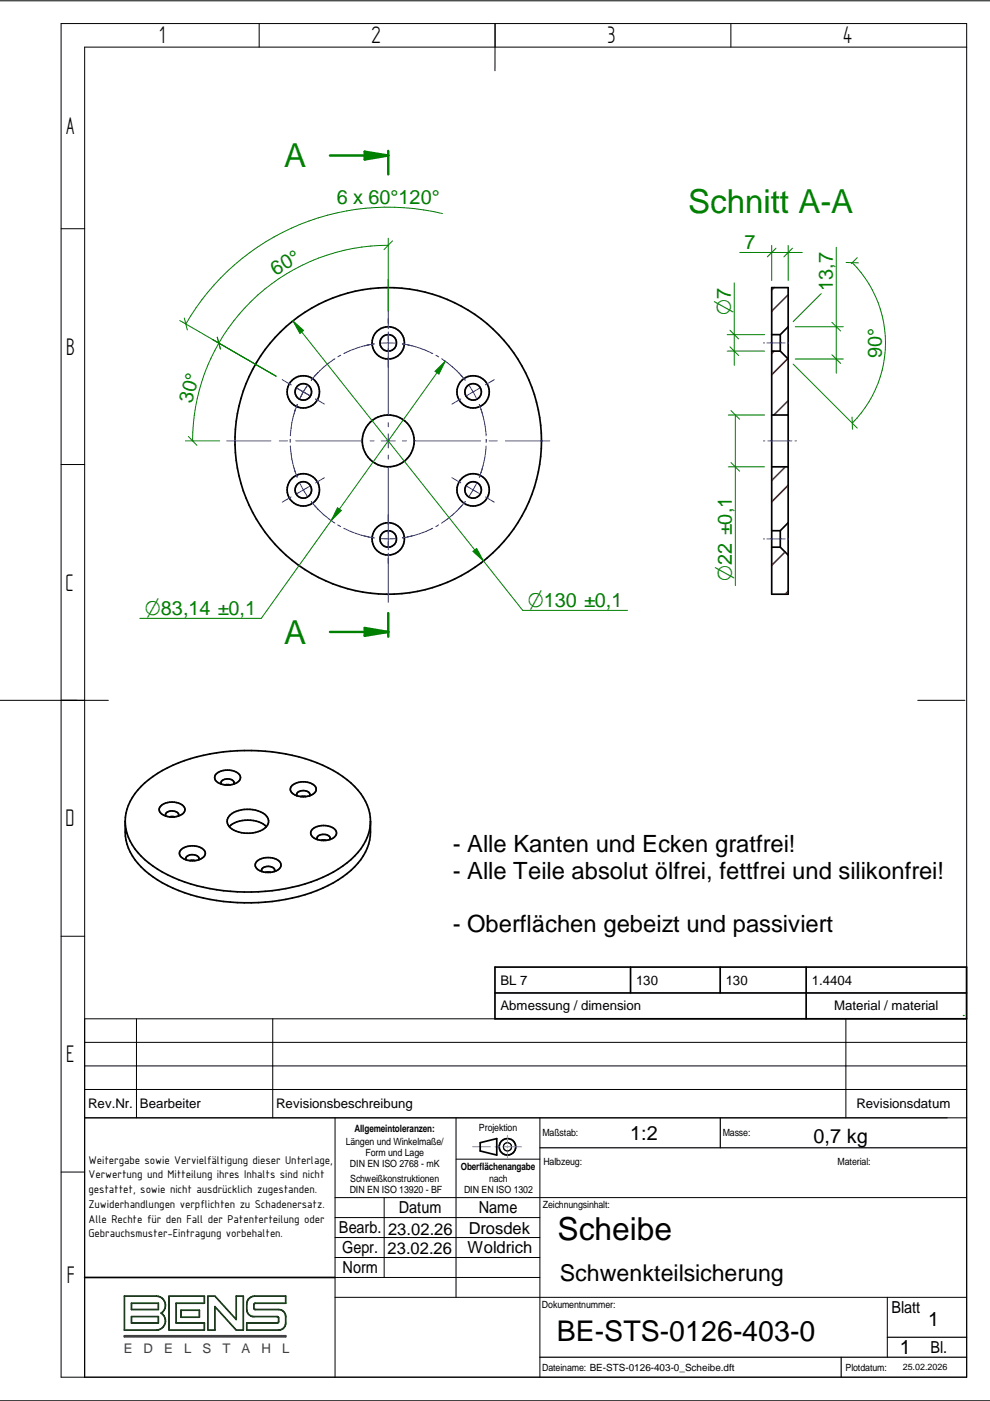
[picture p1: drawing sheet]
<svg xmlns="http://www.w3.org/2000/svg" width="210mm" height="297mm" viewBox="0 0 210 297" stroke-linecap="round" stroke-linejoin="round" font-family="sans-serif">
<g fill="none" stroke="#000" stroke-width=".21">
<path d="M0 .2h209.9M13 5h192v287h-192zM54.9 5v5M105 5l-.1 10M155 5v5M205 10h-187.1v282M13 48.5h4.9M13 98.5h4.9M0 148.5h23M194.6 148.5h10M13 198.5h4.9M17.9 216h187.1"/>
<path d="M28.9 216v21M57.8 216v21M179.3 216v21M17.9 226h187.1M17.9 237h187.1M17.9 231h187.1M17.9 221h187.1M71 237v55M96.7 237v38.1M114.5 237v55M13 248.5h4.9M71 258.1h43.5"/>
<path d="M71 253.9h134M81.4 253.9v16.9M96.7 245.8h17.8M71 275.1h134M71 262.4h43.5M71 266.6h43.5M71 270.8h43.5M188.1 275.1v12.7M0 297h209.9"/>
</g>
<g fill="none" stroke="#000" stroke-width=".25">
<path d="M152.7 237v6.4M114.5 243.4h90.5M114.5 287.8h90.5M178.4 287.8v4.2M188.1 283.5h16.9"/>
<circle cx="107.6" cy="243.2" r=".87"/>
</g>
<g fill="none" stroke="#000" stroke-width=".36">
<path d="M101.8 242.3l3.5-.9v3.5l-3.5-.9zM17.9 270.8h53.1"/>
<circle cx="82.3" cy="72.7" r="1.75"/>
<circle cx="82.3" cy="72.7" r="3.4"/>
<circle cx="64.3" cy="83.1" r="3.4"/>
<circle cx="64.3" cy="83.1" r="1.75"/>
<circle cx="82.3" cy="93.5" r="32.5"/>
<circle cx="82.3" cy="93.5" r="5.5"/>
<circle cx="100.3" cy="83.1" r="3.4"/>
<circle cx="100.3" cy="83.1" r="1.75"/>
<circle cx="64.3" cy="103.9" r="3.4"/>
<circle cx="64.3" cy="103.9" r="1.75"/>
<circle cx="82.3" cy="114.3" r="3.4"/>
<circle cx="82.3" cy="114.3" r="1.75"/>
<circle cx="100.3" cy="103.9" r="3.4"/>
<circle cx="100.3" cy="103.9" r="1.75"/>
<circle cx="107.6" cy="243.2" r="1.75"/>
</g>
<path d="M100.2 243.1h3.8M104.9 243.1h1M106.8 243.1h3.8M107.6 240.7v1.8M107.6 242.9v.5M107.6 243.8v1.8" fill="none" stroke="#229aff" stroke-width=".21"/>
<path d="M26.4 274.8h6.7a1.95 1.95 0 0 1 1.9 1.4 1.95 1.95 0 0 1-.8 2.2 1.95 1.95 0 0 1 .8 2.2 1.95 1.95 0 0 1-1.9 1.4h-6.7zM27.9 276.3h5.7v1.3h-5.7zM27.9 279.1h5.7v1.4h-5.7zM35.8 274.8h7.5v1.5h-6v4.2h6v1.5h-7.5zM38.4 277.8h3.9v1.5h-3.9zM44.1 274.8h1.5l4.5 5v-5h1.5v7.2h-1.5l-4.5-5v5h-1.5zM52.7 275.4l.6-.4 .7-.2h6.6v1.5h-6.5l-.3 .3v.7l.2 .3h5.1l.6 .2 .6 .4a2.99 2.99 0 0 1 .3 2.3l-.3 .9-.9 .6h-7.1v-1.5h6.5l.3-.3v-.8l-.3-.3h-5.3l-.8-.5a3.4 3.4 0 0 1-.2-2.9z" fill="none" stroke="#004000" stroke-width=".36"/>
<path d="M26.4 283.2h34.2v.2h-34.2z" fill="none" stroke="#3f3f3f" stroke-width=".36"/>
<path d="M204.2 215.3h.1M204.2 216h.1" fill="none" stroke="#008000" stroke-width=".25"/>
<path d="M70 33h12.3v4M82.3 130v4" fill="none" stroke="#008000" stroke-width=".51"/>
<path d="M77.3 32.2l5 .8-5 .8z" fill="#008000"/>
<path d="M77.3 32.2l5 .8-5 .8zM70 134h12.3" fill="none" stroke="#008000" stroke-width=".51"/>
<path d="M77.3 133.1l5 .9-5 .8z" fill="#008000"/>
<path d="M82.3 32v1M77.3 133.1l5 .9-5 .8zM82.3 134v1" fill="none" stroke="#008000" stroke-width=".51"/>
<path d="M164.1 61l-.5 .5M164.1 74.4l-.5 .6M167 76l-3.4 3.5M167.1 62.5l-3.5 3.5M166.5 99l-2.9 2.9M167.1 84.9l-3 3.1M166.5 117l-2.9 2.9M167.1 102.9l-3.5 3.5M167.1 125.3l-.6 .7" fill="none" stroke="#f00" stroke-width=".36"/>
<g fill="none" stroke="#000" stroke-width=".36">
<path d="M163.6 61h3.5v65h-3.5zM163.6 71h1.8M163.6 74.4h1.8M165.4 74.4l1.7 1.7M165.4 71v3.4M167.1 69.3l-1.7 1.7M163.6 88h3.5M163.6 99h3.5M163.6 112.5h1.8M163.6 116h1.8M165.4 116l1.7 1.7M165.4 112.5v3.5"/>
<path d="M167.1 110.8l-1.7 1.7M26.5 174.1a11.7 11.7 0 0 0 5 11.1 33 33 0 0 0 18.8 6.2 38 38 0 0 0 21.4-4.8 13.8 13.8 0 0 0 6.7-8.5l.1-4M26.5 174.1a12 12 0 0 1 5.9-9.5 35.8 35.8 0 0 1 20.9-5.5 35.3 35.3 0 0 1 19.4 5.5 12 12 0 0 1 5.8 9.5M26.5 174.1a12 12 0 0 0 5.9 9.5 35.8 35.8 0 0 0 20.9 5.5 35.3 35.3 0 0 0 19.4-5.5 12 12 0 0 0 5.8-9.5M34.1 170.9a3.7 3.7 0 0 1 5 .2 1.37 1.37 0 0 1-1.3 1.9 3.8 3.8 0 0 1-3.9-.8 .99 .99 0 0 1 .2-1.3zM35.2 173a.74 .74 0 0 1 .7-1 1.55 1.55 0 0 1 2 .7l-.1 .3M35.9 173.2h1.2M45.9 164.1a3.8 3.8 0 0 1 4.9 .2 1.37 1.37 0 0 1-1.2 1.9 3.7 3.7 0 0 1-3.9-.8l-.1-.8zM46.9 166.2a.72 .72 0 0 1 .7-1 1.37 1.37 0 0 1 2 .9v.1M47.7 166.4h1.1M48.8 172.8a6.4 6.4 0 0 1 7.6 .1 1.8 1.8 0 0 1-.7 3 6.7 6.7 0 0 1-6.9-.4 1.7 1.7 0 0 1 0-2.7zM56.5 175.3a6.2 6.2 0 0 0-7.9 0"/>
<path d="M61.9 166.5a3.8 3.8 0 0 1 5 .3 1.39 1.39 0 0 1-1.2 1.9 3.5 3.5 0 0 1-4.1-1.1 1.05 1.05 0 0 1 .3-1.1zM63 168.7a.74 .74 0 0 1 .7-1 1.5 1.5 0 0 1 2 .7l-.1 .3M63.7 168.9h1.2M66.2 175.8a3.8 3.8 0 0 1 5 .3 1.39 1.39 0 0 1-1.2 1.9 3.7 3.7 0 0 1-4-.9 .98 .98 0 0 1 .2-1.3zM67.3 178a.84 .84 0 0 1 .2-.9 .84 .84 0 0 1 .8-.2 1.21 1.21 0 0 1 1.7 1l-.1 .1M68 178.2h1.2M38.4 180.1a3.8 3.8 0 0 1 5 .3 1.37 1.37 0 0 1-1.2 1.9 3.5 3.5 0 0 1-4.1-1.1 1 1 0 0 1 .3-1.1zM39.5 182.3a.74 .74 0 0 1 .7-1 1.55 1.55 0 0 1 2 .7l-.1 .3M40.2 182.5h1.2M54.5 182.6a3.8 3.8 0 0 1 4.9 .3 1.37 1.37 0 0 1-1.2 1.9 3.5 3.5 0 0 1-4.1-1.1 1.05 1.05 0 0 1 .4-1.1zM55.5 184.8a.72 .72 0 0 1 .8-1 1.52 1.52 0 0 1 2 .7l-.2 .3M56.3 185h1.1"/>
<path d="M104.9 210.5h100M104.9 205h100v11h-100zM133.7 205v5.5M152.7 205v5.5M170.9 205v11"/>
</g>
<g fill="none" stroke="#00f" stroke-width=".21">
<path d="M82.3 59.2v10.5M66.7 79.8l-.7 .8 .3-.4M67.4 79l-.7 .8M71 76.1l-.2 .1a20 20 0 0 0-4.1 3.6M72.2 75.3l-.6 .3M78.3 73.1l-.3 .1a20.5 20.5 0 0 0-5.1 1.8M79 73l.3-.1-2.1 .4M82.3 70.4v17.5M83.8 72.7h-3M85.7 73l-.4-.1 1.1 .2M86.4 73.1l1 .2M86.4 73.1l.2 .1a20.3 20.3 0 0 1 5.2 1.8"/>
<path d="M92.4 75.3l.6 .4M93.6 76.1l.2 .1a20.8 20.8 0 0 1 4.1 3.6M97.2 79l.7 .8M97.9 79.8l.7 .8-.2-.3M48.1 93.5h9.3M59.2 93.5h1.7M59.8 80.5l1.9 1.1-.4-.3M61.5 93.1v.7M61.6 94.6v.2a18.9 18.9 0 0 0 1 5.3M62.3 99.1l.7 2.1M62.6 86.8l-.3 1M62.6 86.8l-.1 .2a20.5 20.5 0 0 0-.9 5.4"/>
<path d="M62.7 93.5h14M63 85.8l-.4 1M63 82.3l2.6 1.5M63 85.8l-.2 .5M63 85.8l-.1 .3M65.1 81.8l-1.5 2.6M67.4 84.8l-.5-.2 1.9 1.1M78.5 93.5h.8M80.8 93.5h3M82.3 89.6v.9M82.3 96.5v.8M82.3 99.1v17.5"/>
<path d="M82.3 92v3M85.3 93.5h.9M87.9 93.5h14M97.7 84.6l-1.9 1.1M99.5 81.8l1.5 2.6M101.6 82.3l-2.6 1.5M101.6 85.8l.4 1M102 86.8l.3 1M102 86.8l.1 .2a20.4 20.4 0 0 1 1 5.4M102.3 99.1l-.3 1.1M103.1 94.6v.2a20.4 20.4 0 0 1-1.1 5.4M103.1 93.2v.6"/>
<path d="M103.7 93.5h1.7M104.8 80.5l-1.9 1.1M107.2 93.5h9.4M61.7 105.4l-1.9 1.1M63.6 102.6l1.5 2.5M65.6 103.1l-2.6 1.5M66.2 106.6l-.2-.2 .7 .8M66.7 107.2l.7 .8M66.7 107.2l.1 .2a20.1 20.1 0 0 0 4.2 3.5M68.8 101.3l-1.9 1.1M71.6 111.3l.6 .3M72.9 112l.2 .1a20.2 20.2 0 0 0 5.2 1.8"/>
<path d="M77.2 113.6l1.1 .3M78.3 113.9l1 .1M80.8 114.2h3M82.3 117.3v10.4M87.4 113.6l-2.1 .4h.3M91.7 112l-.2 .1a20 20 0 0 1-5.1 1.8M93 111.3l-.6 .4M95.8 101.3l1.9 1.1M97.9 107.2l-.1 .2a21.1 21.1 0 0 1-4.2 3.5M98.6 106.4l-1.4 1.6M99 103.1l2.6 1.5M101 102.6l-1.5 2.5"/>
<path d="M102 100.2l-.4 1 .1-.3M102.9 105.4l1.9 1.1"/>
</g>
<path d="M62.1 68l2.3 2.1-.8 .6zM62.1 68l48.7 61.4h22.3" fill="none" stroke="#008000" stroke-width=".21"/>
<path d="M62.1 68l2.3 2.1-.8 .6z" fill="#008000"/>
<path d="M100.3 116.9l.7-.6 1.5 2.6z" fill="none" stroke="#008000" stroke-width=".21"/>
<path d="M100.3 116.9l.7-.6 1.5 2.6z" fill="#008000"/>
<path d="M92.2 78.7l2.2-2.1-1.3 2.7zM94.4 76.6l-39 54.5h-25.7" fill="none" stroke="#008000" stroke-width=".21"/>
<path d="M92.2 78.7l2.2-2.1-1.3 2.7z" fill="#008000"/>
<path d="M71.6 107.7l.8 .5-2.2 2.2z" fill="none" stroke="#008000" stroke-width=".21"/>
<path d="M71.6 107.7l.8 .5-2.2 2.2z" fill="#008000"/>
<g fill="none" stroke="#008000" stroke-width=".21">
<path d="M82.3 52a41.5 41.5 0 0 0-41.5 41.5M82.3 50.5v15.5M83.2 51.1l-1.8 1.8M93.8 45.3a49.5 49.5 0 0 0-54.4 23.4M155.7 60v17.4M156.8 53.5h13.3M163.6 52v7.5M164.5 52.6l-1.8 1.9M167.1 52v7.5M168 52.6l-1.8 1.9M177.3 52.4v26.7M179.4 55.6l2.6 .1"/>
<path d="M180.7 55.7a24 24 0 0 1 0 34M181.8 54.6l-1.3 1.3M38.1 67.9l20.4 11.9M39.1 67.4l.6 2.6M46.8 74l-.8-2.5 .7 2.5M154.2 71h7.9M154.2 74.4h7.9M154.8 70l1.8 1.9M154.8 73.5l1.8 1.9M168.2 77.2l13.6 13.6M168.6 69.3h10.2M168.6 76.1h10.2"/>
<path d="M174.1 62.3l-5.9 5.9M176.4 68.3l1.8 1.9M176.4 75.2l1.8 1.8M39.3 93.5h7.3M39.9 92.5l1.8 1.9M154.4 99h7.7M154.4 88h7.7M155 98.1l1.8 1.8M155 87.1l1.8 1.8M155.9 88v36.2M180.7 88.4v2.6"/>
</g>
<path d="M161.9 72.7h.2M162.6 72.7h3.9M167 72.7h.2M161.9 93.5h.3M162.8 93.5h5.1M168.6 93.5h.3M161.9 114.3h.2M162.6 114.3h3.9M167 114.3h.2" fill="none" stroke="#00f" stroke-width=".21"/>
<g font-size="7" fill="#008000">
<text x="60.3" y="35.5">A</text>
<text x="145.9" y="45.2">Schnitt A-A</text>
<text x="60.3" y="136.5">A</text>
</g>
<text font-size="6.7" x="118.2" y="262.9">Scheibe</text>
<text font-size="6" x="118" y="284.3">BE-STS-0126-403-0</text>
<g font-size="5.8">
<text x="33.8" y="9.2">1</text>
<text x="78.8" y="9.2">2</text>
<text x="128.8" y="9.2">3</text>
<text x="178.8" y="9.2">4</text>
<text x="14" y="28.4">A</text>
<text x="14" y="75.2">B</text>
<text x="13.9" y="125.2">C</text>
<text x="13.9" y="175.2">D</text>
<text x="14" y="225.2">E</text>
<text x="14.2" y="271.9">F</text>
</g>
<g font-size="5">
<text x="96" y="180.6">- Alle Kanten und Ecken gratfrei!</text>
<text x="96" y="186.3">- Alle Teile absolut ölfrei, fettfrei und silikonfrei!</text>
<text x="96" y="197.5">- Oberflächen gebeizt und passiviert</text>
</g>
<text font-size="4.9" x="118.7" y="271.5">Schwenkteilsicherung</text>
<g font-size="4.6" fill="#008000">
<text x="154.9" y="66.8" transform="rotate(-90 154.9 66.8)">O7</text>
<text x="155.2" y="123.1" transform="rotate(-90 155.2 123.1)">O22 ±0,1</text>
<text x="30.7" y="130.4">O83,14 ±0,1</text>
<text x="111.9" y="128.7">O130 ±0,1</text>
</g>
<g font-size="4.2" fill="#008000">
<text x="71.4" y="43.2">6 x 60°120°</text>
<text x="157.9" y="52.8">7</text>
<text x="58.4" y="58.5" transform="rotate(-30 58.4 58.5)">60°</text>
<text x="176.6" y="61.7" transform="rotate(-90 176.6 61.7)">13,7</text>
<text x="187" y="75.9" transform="rotate(-90 187 75.9)">90°</text>
<text x="40.7" y="85.6" transform="rotate(-75 40.7 85.6)">30°</text>
</g>
<g font-size="4.2">
<text x="133.6" y="241.8">1:2</text>
<text x="172.5" y="242.4">0,7 kg</text>
<text x="196.8" y="281.1">1</text>
<text x="190.8" y="287.1">1</text>
</g>
<g font-size="3.5">
<text x="84.6" y="257.2">Datum</text>
<text x="101.5" y="257.2">Name</text>
<text x="71.9" y="261.5">Bearb.</text>
<text x="82.3" y="261.7">23.02.26</text>
<text x="99.4" y="261.5">Drosdek</text>
<text x="72.5" y="265.7">Gepr.</text>
<text x="72.6" y="269.9">Norm</text>
<text x="82.2" y="265.8">23.02.26</text>
<text x="99.1" y="265.6">Woldrich</text>
<text x="189" y="278.4">Blatt</text>
<text x="197.3" y="286.9">Bl.</text>
</g>
<g font-size="2.8">
<text x="106.1" y="208.7">BL 7</text>
<text x="134.9" y="208.7">130</text>
<text x="153.9" y="208.7">130</text>
<text x="172.1" y="208.7">1.4404</text>
<text x="106.1" y="214.2">Abmessung / dimension</text>
<text x="176.9" y="214.2">Material / material</text>
<text x="18.7" y="234.9">Rev.Nr.</text>
<text x="29.7" y="234.9">Bearbeiter</text>
<text x="58.6" y="234.9">Revisionsbeschreibung</text>
<text x="181.6" y="234.9">Revisionsdatum</text>
</g>
<g font-size="2.8" fill="#3f3f3f">
<text x="26.2" y="286.8">E</text>
<text x="30.4" y="286.8">D</text>
<text x="34.8" y="286.8">E</text>
<text x="39" y="286.8">L</text>
<text x="42.9" y="286.8">S</text>
<text x="47.2" y="286.8">T</text>
<text x="51.2" y="286.8">A</text>
<text x="55.5" y="286.8">H</text>
<text x="59.8" y="286.8">L</text>
</g>
<g font-size="2.6">
<text x="18.8" y="246.7">Weitergabe sowie Vervielfältigung dieser Unterlage,</text>
<text x="18.8" y="249.9">Verwertung und Mitteilung ihres Inhalts sind nicht</text>
<text x="18.8" y="253">gestattet, sowie nicht ausdrücklich zugestanden.</text>
<text x="18.8" y="256.1">Zuwiderhandlungen verpflichten zu Schadenersatz.</text>
<text x="18.8" y="259.2">Alle Rechte für den Fall der Patenterteilung oder</text>
<text x="18.8" y="262.4">Gebrauchsmuster-Eintragung vorbehalten.</text>
</g>
<g font-size="2.1">
<text x="75.1" y="240">Allgemeintoleranzen:</text>
<text x="101.5" y="239.8">Projektion</text>
<text x="73.3" y="242.8">Längen und Winkelmaße/</text>
<text x="77.5" y="245.1">Form und Lage</text>
<text x="115" y="240.9">Maßstab:</text>
<text x="153.2" y="240.9">Masse:</text>
<text x="74.2" y="247.5">DIN EN ISO 2768 - mK</text>
<text x="74.2" y="250.7">Schweißkonstruktionen</text>
<text x="97.7" y="248">Oberflächenangabe</text>
<text x="103.7" y="250.6">nach</text>
<text x="115.2" y="246.9">Halbzeug:</text>
<text x="177.6" y="247">Material:</text>
<text x="74.1" y="253">DIN EN ISO 13920 - BF</text>
<text x="98.4" y="253">DIN EN ISO 1302</text>
<text x="115.1" y="256.2">Zeichnungsinhalt:</text>
<text x="114.9" y="277.4">Dokumentnummer:</text>
<text x="115" y="290.6">Dateiname: BE-STS-0126-403-0_Scheibe.dft</text>
<text x="179.3" y="290.6">Plotdatum:</text>
</g>
<text font-size="1.9" x="191.4" y="290.5">25.02.2026</text>
</svg>
